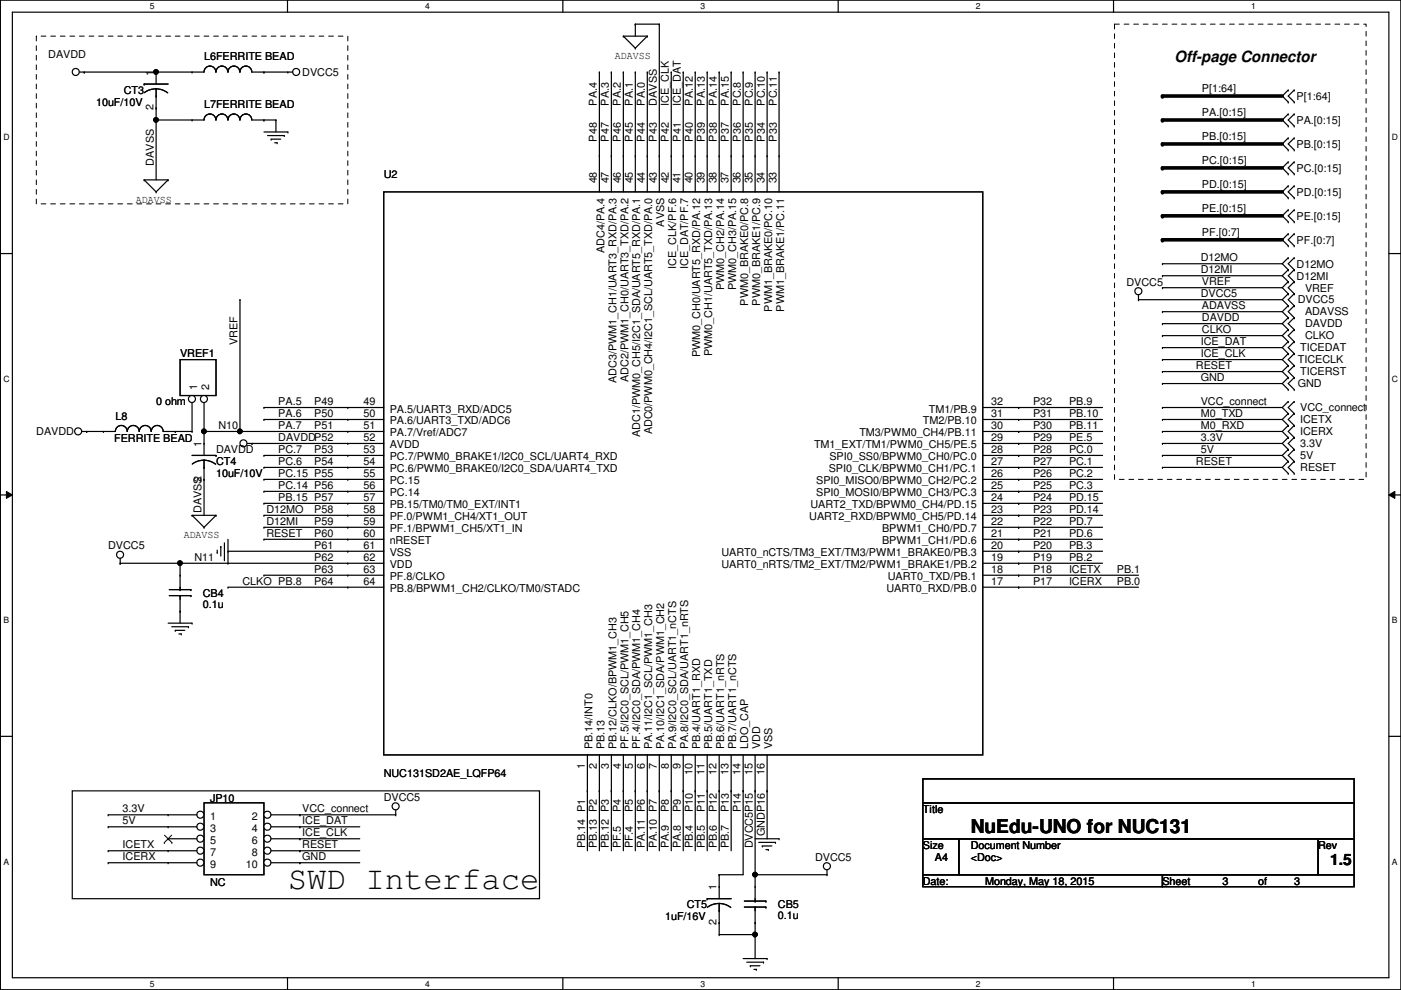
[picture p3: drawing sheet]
<svg xmlns="http://www.w3.org/2000/svg" width="297mm" height="210mm" viewBox="0 0 297 210" stroke-linecap="round" stroke-linejoin="round" font-family="sans-serif">
<path d="M.1 0h296.9v209.8h-296.9zM2.6 2.6h291.9v204.7h-291.9z" fill="none" stroke="#000" stroke-width=".25"/>
<g fill="#fff">
<path d="M31.8 .3h1v2h-1z"/>
<path d="M31.8 207.6h1v1.9h-1z"/>
</g>
<path d="M61 0v2.6M61 207.3v2.5" fill="none" stroke="#000" stroke-width=".25"/>
<g fill="#fff">
<path d="M90.1 .3h1v2h-1z"/>
<path d="M90.1 207.6h1v1.9h-1z"/>
</g>
<path d="M119.3 0v2.6M119.3 207.3v2.5" fill="none" stroke="#000" stroke-width=".25"/>
<g fill="#fff">
<path d="M148.5 .3h1v2h-1z"/>
<path d="M148.5 207.6h1v1.9h-1z"/>
</g>
<path d="M177.7 0v2.6M177.7 207.3v2.5" fill="none" stroke="#000" stroke-width=".25"/>
<g fill="#fff">
<path d="M206.9 .3h1v2h-1z"/>
<path d="M206.9 207.6h1v1.9h-1z"/>
</g>
<path d="M236.1 0v2.6M236.1 207.3v2.5" fill="none" stroke="#000" stroke-width=".25"/>
<g fill="#fff">
<path d="M265.3 .3h.9v2h-.9z"/>
<path d="M265.3 207.6h.9v1.9h-.9z"/>
<path d="M.7 28.2h1.3v1.9h-1.3z"/>
<path d="M295.1 28.2h1.3v1.9h-1.3z"/>
<path d="M.7 79.3h1.3v2h-1.3z"/>
<path d="M295.1 79.3h1.3v2h-1.3z"/>
</g>
<path d="M.1 53.8h2.5M294.5 53.8h2.5" fill="none" stroke="#000" stroke-width=".25"/>
<g fill="#fff">
<path d="M.7 130.5h1.2v2h-1.2z"/>
<path d="M295.1 130.5h1.2v2h-1.2z"/>
</g>
<path d="M.1 104.9h2.5M294.5 104.9h2.5" fill="none" stroke="#000" stroke-width=".25"/>
<path d="M1.4 104.2l1.2 .7-1.2 .8zM294.5 104.9l1.2-.7v1.5z" fill="#000"/>
<path d="M1.4 104.2l1.2 .7-1.2 .8zM294.5 104.9l1.2-.7v1.5z" fill="none" stroke="#000" stroke-width=".21"/>
<g fill="#fff">
<path d="M.7 181.7h1.2v2h-1.2z"/>
<path d="M295.1 181.7h1.2v2h-1.2z"/>
</g>
<g fill="none" stroke="#000" stroke-width=".25">
<path d="M16.8 15.3h23.9M17.9 15.3h.1M33.1 15.3h.1M56 15.3h.1M56 15.3h6.1M61 15.3h.1M127.1 15.3h.1M127.1 15.3v25.4M129.6 15.3h.1M129.6 15.3v25.4M132.2 15.3h.1M132.2 7.7h.1"/>
<path d="M132.2 15.3v25.4M132.2 7.7h5M132.2 7.7l2.5 2.5M134.7 15.3h.1M134.7 5.1h.1M134.7 10.2h.1M134.7 5.1v2.6M134.7 15.3v25.4M134.7 5.1h5.1M137.2 15.3h.1M137.2 7.7h.1M137.2 15.3v25.4"/>
<path d="M137.2 7.7l-2.5 2.5M139.8 5.1h.1M139.8 5.1v35.6M142.3 15.3h.1M142.3 15.3v25.4M144.9 15.3h.1M144.9 15.3v25.4M147.4 15.3h.1M147.4 15.3v25.4M149.9 15.3h.1M149.9 15.3v25.4M152.5 15.3h.1"/>
<path d="M152.5 15.3v25.4M155 15.3h.1M155 15.3v25.4M157.6 15.3h.1M157.6 15.3v25.4M160.1 15.3h.1M160.1 15.3v25.4M162.6 15.3h.1M162.6 15.3v25.4M165.2 15.3h.1M165.2 15.3v25.4M273.1 19.1h.1"/>
<path d="M273.1 19.1l-1.2 1.3 1.2 1.2M274.4 19.1h.1M274.4 19.1l-1.3 1.3 1.3 1.2M30.6 38.1h.1M30.6 38.1h5M30.6 38.1l2.5 2.6M33.1 25.4h.1M33.1 22.9h.1M33.1 25.4h10.2a1.25 1.25 0 0 1 1.2-1.2 1.25 1.25 0 0 1 1.3 1.2M33.1 22.9v15.2M35.6 38.1h.1M35.6 38.1l-2.5 2.6"/>
<path d="M40.7 25.4h.1M45.8 25.4a1.25 1.25 0 0 1 1.2-1.2 1.25 1.25 0 0 1 1.3 1.2M48.3 25.4a1.25 1.25 0 0 1 1.3-1.2 1.25 1.25 0 0 1 1.2 1.2M50.9 25.4a1.25 1.25 0 0 1 1.2-1.2 1.25 1.25 0 0 1 1.3 1.2M53.4 25.4h5.1M56 25.4h.1M56 28h5M56.7 28.7h3.6M57.5 29.5h.1M57.5 29.5h2M58.2 30.3h.6M58.5 25.4h.1"/>
<path d="M58.5 25.4v2.6M58.8 30.3h.1M60.3 28.7h.1M61 28h.1M127.1 33.1h.1M129.6 33.1h.1M132.2 33.1h.1M134.7 33.1h.1M137.2 33.1h.1M139.8 33.1h.1M142.3 33.1h.1M144.9 33.1h.1"/>
<path d="M147.4 33.1h.1M149.9 33.1h.1M152.5 33.1h.1M155 33.1h.1M157.6 33.1h.1M160.1 33.1h.1M162.6 33.1h.1M165.2 33.1h.1M273.1 21.6h.1M273.1 29.3h.1M273.1 31.8h.1M273.1 34.3h.1"/>
<path d="M273.1 36.9h.1M273.1 39.4h.1M273.1 24.2h.1M273.1 26.7h.1M273.1 29.3l-1.2 1.2 1.2 1.3M273.1 34.3l-1.2 1.3 1.2 1.3M273.1 39.4l-1.2 1.3 1.2 1.3M273.1 24.2l-1.2 1.2 1.2 1.3M274.4 21.6h.1M274.4 31.8h.1M274.4 29.3h.1M274.4 36.9h.1"/>
<path d="M274.4 34.3h.1M274.4 39.4h.1M274.4 26.7h.1M274.4 24.2h.1M274.4 29.3l-1.3 1.2 1.3 1.3M274.4 34.3l-1.3 1.3 1.3 1.3M274.4 39.4l-1.3 1.3 1.3 1.3M274.4 24.2l-1.3 1.2 1.3 1.3M33.1 40.7h.1M81.4 40.7h127v119.4h-127zM246.5 55.9h.1M246.5 58.5h.1"/>
<path d="M246.5 55.9h25.4M246.5 58.5h25.4M271.9 55.9l1.2 1.3M271.9 58.5l1.2 1.2M273.1 54.7h.1M273.1 57.2h.1M273.1 59.7h.1M273.1 42h.1M273.1 49.6h.1M273.1 52.1h.1M273.1 44.5h.1M273.1 47h.1"/>
<path d="M273.1 54.7l-1.2 1.2M273.1 57.2l-1.2 1.3M273.1 49.6l-1.2 1.2 1.2 1.3M273.1 44.5l-1.2 1.3 1.2 1.2M273.1 59.7l-1.2 1.3M274.4 57.2h.1M274.4 54.7h.1M274.4 59.7h.1M274.4 42h.1M274.4 52.1h.1M274.4 49.6h.1M274.4 47h.1"/>
<path d="M274.4 44.5h.1M274.4 54.7l-1.3 1.2 1.3 1.3M274.4 57.2l-1.3 1.3 1.3 1.2M274.4 49.6l-1.3 1.2 1.3 1.3M274.4 44.5l-1.3 1.3 1.3 1.2M274.4 59.7l-1.3 1.3 1.3 1.3M38.2 76.2h7.6v7.7h-7.6zM50.9 63.5h.1M50.9 63.5v28M241.4 63.5h.1M241.4 63.5h30.5M241.4 62.5v1"/>
<path d="M246.5 61h.1M246.5 66.1h.1M246.5 68.6h.1M246.5 71.2h.1M246.5 73.7h.1M246.5 76.2h.1M246.5 78.8h.1M246.5 61h25.4M246.5 66.1h25.4M246.5 68.6h25.4M246.5 71.2h25.4M246.5 73.7h25.4"/>
<path d="M246.5 76.2h25.4M246.5 78.8h25.4M271.9 61l1.2 1.3M271.9 66.1l1.2 1.3M271.9 68.6l1.2 1.3M271.9 63.5l1.2 1.3M271.9 71.2l1.2 1.2M271.9 76.2l1.2 1.3M271.9 73.7l1.2 1.3M271.9 78.8l1.2 1.3M273.1 62.3h.1M273.1 67.4h.1"/>
<path d="M273.1 64.8h.1M273.1 69.9h.1M273.1 72.4h.1M273.1 77.5h.1M273.1 75h.1M273.1 64.8l-1.2 1.3M273.1 67.4l-1.2 1.2M273.1 62.3l-1.2 1.2M273.1 69.9l-1.2 1.3M273.1 75l-1.2 1.2M273.1 72.4l-1.2 1.3M273.1 77.5l-1.2 1.3"/>
<path d="M274.4 62.3h.1M274.4 64.8h.1M274.4 67.4h.1M274.4 69.9h.1M274.4 72.4h.1M274.4 75h.1M274.4 77.5h.1M274.4 64.8l-1.3 1.3 1.3 1.3M274.4 67.4l-1.3 1.2 1.3 1.3M274.4 62.3l-1.3 1.2 1.3 1.3M274.4 69.9l-1.3 1.3 1.3 1.2M274.4 75l-1.3 1.2 1.3 1.3"/>
<path d="M274.4 72.4l-1.3 1.3 1.3 1.3M274.4 77.5l-1.3 1.3 1.3 1.3M17.4 91.5h7.1a1.25 1.25 0 0 1 1.2-1.3 1.25 1.25 0 0 1 1.3 1.3 1.27 1.27 0 0 1 1.2-1.3 1.27 1.27 0 0 1 1.3 1.3 1.27 1.27 0 0 1 1.3-1.3 1.27 1.27 0 0 1 1.2 1.3 1.27 1.27 0 0 1 1.3-1.3 1.27 1.27 0 0 1 1.3 1.3M18.4 91.5h.1M21.9 91.5h.1M34.6 91.5h6.1M37.2 91.5h.1M40.7 96.6h5.1M43.3 91.5h.1M43.3 99.1h.1M43.3 97.6l1 .1 1.4 .7M43.3 97.6l-1.6 .3-.9 .5"/>
<path d="M43.3 94h.1M43.3 91.5h38.1M43.3 91.5v5.1M43.3 97.6v11.7M45.8 96.6h.1M50.9 91.5h.1M52.4 94h29M53.4 94h.1M56 99.1h.1M56 96.6h.1M56 88.9h.1M56 86.4h.1"/>
<path d="M56 88.9h25.4M56 86.4h25.4M56 99.1h25.4M56 96.6h25.4M73.7 86.4h.1M73.7 88.9h.1M73.7 91.5h.1M73.7 94h.1M73.7 96.6h.1M73.7 99.1h.1M208.4 91.5h25.4M208.4 88.9h25.4"/>
<path d="M208.4 86.4h25.4M208.4 99.1h25.4M208.4 96.6h25.4M208.4 94h25.4M216 91.5h.1M216 88.9h.1M216 86.4h.1M216 99.1h.1M216 96.6h.1M216 94h.1M246.5 86.4h.1M246.5 81.3h.1"/>
<path d="M246.5 94h.1M246.5 96.6h.1M246.5 88.9h.1M246.5 91.5h.1M246.5 99.1h.1M246.5 91.5h25.4M246.5 88.9h25.4M246.5 86.4h25.4M246.5 99.1h25.4M246.5 96.6h25.4M246.5 94h25.4M246.5 81.3h25.4"/>
<path d="M271.9 86.4l1.2 1.3M271.9 81.3l1.2 1.3M271.9 94l1.2 1.3M271.9 96.6l1.2 1.2M271.9 88.9l1.2 1.3M271.9 91.5l1.2 1.3M271.9 99.1l1.2 1.3M273.1 87.7h.1M273.1 85.1h.1M273.1 80.1h.1M273.1 82.6h.1M273.1 95.3h.1"/>
<path d="M273.1 92.8h.1M273.1 97.8h.1M273.1 90.2h.1M273.1 85.1l-1.2 1.3M273.1 80.1l-1.2 1.2M273.1 92.8l-1.2 1.2M273.1 95.3l-1.2 1.3M273.1 87.7l-1.2 1.2M273.1 90.2l-1.2 1.3M273.1 97.8l-1.2 1.3M274.4 85.1h.1M274.4 87.7h.1"/>
<path d="M274.4 80.1h.1M274.4 82.6h.1M274.4 92.8h.1M274.4 95.3h.1M274.4 97.8h.1M274.4 90.2h.1M274.4 85.1l-1.3 1.3 1.3 1.3M274.4 80.1l-1.3 1.2 1.3 1.3M274.4 92.8l-1.3 1.2 1.3 1.3M274.4 95.3l-1.3 1.3 1.3 1.2M274.4 87.7l-1.3 1.2 1.3 1.3M274.4 90.2l-1.3 1.3 1.3 1.3"/>
<path d="M274.4 97.8l-1.3 1.3 1.3 1.3M25.5 119.4h.1M25.5 119.4h55.9M25.5 118.4v1M38.2 119.4h.1M38.2 119.4v2.6M40.7 109.3h.1M40.7 109.3h5.1M40.7 109.3l2.6 2.5M43.3 101.6h.1M43.3 111.8h.1M45.8 109.3h.1"/>
<path d="M45.8 109.3l-2.5 2.5M46.1 117.1h.1M46.1 116.6v.5M46.8 115.9h.1M46.8 115.9v2M47.6 118.7h.1M47.6 115.1v3.6M48.3 116.9h.1M48.3 119.4h.1M48.3 116.9h33.1M48.3 114.3v5.1M56 114.3h.1"/>
<path d="M56 111.8h.1M56 109.3h.1M56 106.7h.1M56 104.2h.1M56 101.6h.1M56 114.3h25.4M56 111.8h25.4M56 109.3h25.4M56 106.7h25.4M56 104.2h25.4M56 101.6h25.4M73.7 106.7h.1"/>
<path d="M73.7 101.6h.1M73.7 104.2h.1M73.7 109.3h.1M73.7 111.8h.1M73.7 114.3h.1M73.7 116.9h.1M73.7 119.4h.1M208.4 114.3h25.4M208.4 111.8h25.4M208.4 109.3h25.4M208.4 106.7h25.4M208.4 104.2h25.4"/>
<path d="M208.4 101.6h25.4M208.4 119.4h25.4M208.4 116.9h25.4M216 114.3h.1M216 111.8h.1M216 109.3h.1M216 106.7h.1M216 104.2h.1M216 101.6h.1M216 119.4h.1M216 116.9h.1M273.1 100.4h.1"/>
<path d="M274.4 100.4h.1M35.6 132.1h5.1M36.4 132.9h3.6M37.2 133.6h.1M37.2 133.6h2M37.9 134.4h.5M38.2 129.6h.1M38.2 129.6v2.5M38.4 134.4h.1M40 132.9h.1M40.7 132.1h.1M48.3 124.5h.1"/>
<path d="M48.3 124.5h33.1M56 122h.1M56 122h25.4M73.7 124.5h.1M73.7 122h.1M208.4 124.5h33M208.4 122h33M216 124.5h.1M216 122h.1M.1 156.1h2.5M294.5 156.1h2.5M15.3 167.7h99.1v22.8h-99.1z"/>
<path d="M22.9 175.3h.1M22.9 172.8h.1M22.9 172.8h12.7M22.9 175.3h12.7M63.6 172.8h.1M63.6 175.3h.1M63.6 177.8h.1M63.6 172.8h20.3M63.6 175.3h12.7M63.6 177.8h12.7M83.9 172.8h.1M83.9 171.7v1.1"/>
<path d="M124.5 167.7h.1M124.5 160.1v20.3M127.1 167.7h.1M127.1 160.1v20.3M129.6 167.7h.1M129.6 160.1v20.3M132.2 167.7h.1M132.2 160.1v20.3M134.7 167.7h.1M134.7 160.1v20.3M137.2 167.7h.1M137.2 160.1v20.3"/>
<path d="M139.8 167.7h.1M139.8 160.1v20.3M142.3 167.7h.1M142.3 160.1v20.3M144.9 167.7h.1M144.9 160.1v20.3M147.4 167.7h.1M147.4 160.1v20.3M149.9 167.7h.1M149.9 160.1v20.3M152.5 167.7h.1M152.5 160.1v20.3"/>
<path d="M155 167.7h.1M155 160.1v20.3M157.6 167.7h.1M157.6 160.1v25.4h-5.1M160.1 167.7h.1M160.1 160.1v27.9M160.1 177.8h5.1M160.9 178.6h3.5M161.6 179.4h.1M161.6 179.4h2.1M162.6 167.7h.1M162.6 160.1v17.7"/>
<path d="M164.4 178.6h.1M165.2 177.8h.1M195.7 165.1h91.4v5.1h-91.4zM195.7 170.2h91.4v7.6h-91.4zM195.7 177.8h7.6v7.7h-7.6zM203.3 177.8h76.2v7.7h-76.2zM279.5 177.8h7.6v7.7h-7.6zM22.9 180.4h.1M22.9 182.9h.1M22.9 180.4h12.7M22.9 182.9h12.7M63.6 180.4h.1"/>
<path d="M63.6 182.9h.1M63.6 180.4h12.7M63.6 182.9h12.7M149.9 190.5h.1M149.9 190.5h5.1M152.5 195.6h.1M152.5 198.2h.1M152.5 185.5h.1M152.5 193.1h.1M152.5 191.6l-1.6 .2-.9 .6M152.5 191.6l1 .1 1.4 .7M152.5 188h.1"/>
<path d="M152.5 185.5v5M152.5 191.6v6.6M152.5 198.2h7.6M160.1 185.5h.1M160.1 198.2h.1M160.1 195.6h.1M160.1 195.6v7.6M160.1 185.5h15.2M162.4 180.1h.5M162.9 180.1h.1M175.3 185.5h.1M175.3 184.4v1.1"/>
<path d="M195.7 185.5h50.8v2.5h-50.8zM246.5 185.5h40.6v2.5h-40.6zM157.6 203.2h5M158.3 204h3.6M159.1 204.8h.1M159.1 204.8h2M159.8 205.5h.6M160.4 205.5h.1M161.9 204h.1M162.6 203.2h.1"/>
<circle cx="16.1" cy="15.3" r=".75"/>
<circle cx="33.1" cy="15.3" r=".49"/>
<circle cx="62.8" cy="15.3" r=".75"/>
<circle cx="33.1" cy="25.4" r=".49"/>
<circle cx="241.4" cy="61.7" r=".75"/>
<circle cx="16.6" cy="91.5" r=".75"/>
<circle cx="43.2" cy="91.5" r=".49"/>
<circle cx="50.9" cy="91.5" r=".49"/>
<circle cx="51.6" cy="94" r=".75"/>
<circle cx="25.5" cy="117.6" r=".75"/>
<circle cx="38.2" cy="119.4" r=".49"/>
<circle cx="83.9" cy="171" r=".75"/>
<circle cx="160.1" cy="185.4" r=".49"/>
<circle cx="160.1" cy="198.1" r=".49"/>
<circle cx="175.3" cy="183.7" r=".75"/>
</g>
<path d="M7.7 7.7h66v35.5h-66zM236.3 5.1h53.3v96.5h-53.3z" fill="none" stroke="#000" stroke-width=".21" stroke-dasharray="1 1 1 1 1 1 1 1"/>
<g fill="#000">
<circle cx="33.1" cy="15.3" r=".49"/>
<circle cx="33.1" cy="25.4" r=".49"/>
<circle cx="43.2" cy="91.5" r=".49"/>
<circle cx="50.9" cy="91.5" r=".49"/>
<circle cx="38.2" cy="119.4" r=".49"/>
<circle cx="160.1" cy="185.4" r=".49"/>
<circle cx="160.1" cy="198.1" r=".49"/>
</g>
<path d="M246.5 20.4h25.4M246.5 25.4h25.4M246.5 30.5h25.4M246.5 35.6h25.4M246.5 45.8h25.4M246.5 50.8h25.4M246.5 40.7h25.4" fill="none" stroke="#000" stroke-width=".76"/>
<g fill="#000">
<circle cx="246.5" cy="20.4" r=".38"/>
<circle cx="246.5" cy="25.4" r=".38"/>
<circle cx="246.5" cy="30.5" r=".38"/>
<circle cx="246.5" cy="35.6" r=".38"/>
<circle cx="246.5" cy="50.8" r=".38"/>
<circle cx="246.5" cy="40.7" r=".38"/>
<circle cx="246.5" cy="45.8" r=".38"/>
</g>
<circle cx="40.7" cy="84.6" r=".75" fill="#fff"/>
<g fill="none" stroke="#000" stroke-width=".25">
<path d="M40.7 91.5h.1M40.7 85.4v6.1"/>
<circle cx="40.7" cy="84.6" r=".75"/>
</g>
<circle cx="43.2" cy="84.6" r=".75" fill="#fff"/>
<g fill="none" stroke="#000" stroke-width=".25">
<path d="M30.6 17.8h.1M30.6 17.8h5M33.1 18.8l-1.6 .3-.9 .5M33.1 18.8l1 .2 1.5 .7M33.1 15.3h.1M33.1 15.3v2.5M33.1 18.8v4.1M33.1 20.4h.1M33.1 22.9h.1M43.3 91.5h.1M43.3 85.4v6.1M43.3 170.2h12.7v15.3h-12.7z"/>
<path d="M157.8 192.3h4.6M157.8 191.1h4.6M160.1 191.1h.1M160.1 192.3h.1M160.1 188h.1M160.1 195.6h.1M160.1 188v3.1M160.1 192.3v3.3M162.4 192.3h.1M162.4 191.1h.1"/>
<circle cx="43.2" cy="84.6" r=".75"/>
</g>
<circle cx="42.5" cy="172.7" r=".75" fill="#fff"/>
<g fill="none" stroke="#000" stroke-width=".25">
<path d="M35.6 172.8h.1M35.6 172.8h6.1"/>
<circle cx="42.5" cy="172.7" r=".75"/>
</g>
<circle cx="56.7" cy="172.7" r=".75" fill="#fff"/>
<g fill="none" stroke="#000" stroke-width=".25">
<path d="M57.5 172.8h6.1M63.6 172.8h.1"/>
<circle cx="56.7" cy="172.7" r=".75"/>
</g>
<circle cx="42.5" cy="175.3" r=".75" fill="#fff"/>
<g fill="none" stroke="#000" stroke-width=".25">
<path d="M35.6 175.3h.1M35.6 175.3h6.1"/>
<circle cx="42.5" cy="175.3" r=".75"/>
</g>
<circle cx="56.7" cy="175.3" r=".75" fill="#fff"/>
<g fill="none" stroke="#000" stroke-width=".25">
<path d="M57.5 175.3h6.1M63.6 175.3h.1"/>
<circle cx="56.7" cy="175.3" r=".75"/>
</g>
<circle cx="42.5" cy="177.8" r=".75" fill="#fff"/>
<g fill="none" stroke="#000" stroke-width=".25">
<path d="M35.6 177.8h.1M35.6 177.8h6.1"/>
<circle cx="42.5" cy="177.8" r=".75"/>
</g>
<path d="M34.8 178.6h.1M34.9 177.1l1.5 1.5M36.4 177.1l-1.6 1.5M36.4 178.6h.1" fill="none" stroke="#000" stroke-width=".21"/>
<circle cx="56.7" cy="177.8" r=".75" fill="#fff"/>
<g fill="none" stroke="#000" stroke-width=".25">
<path d="M57.5 177.8h6.1M63.6 177.8h.1"/>
<circle cx="56.7" cy="177.8" r=".75"/>
</g>
<circle cx="42.5" cy="180.4" r=".75" fill="#fff"/>
<g fill="none" stroke="#000" stroke-width=".25">
<path d="M35.6 180.4h.1M35.6 180.4h6.1"/>
<circle cx="42.5" cy="180.4" r=".75"/>
</g>
<circle cx="56.7" cy="180.4" r=".75" fill="#fff"/>
<g fill="none" stroke="#000" stroke-width=".25">
<path d="M57.5 180.4h6.1M63.6 180.4h.1"/>
<circle cx="56.7" cy="180.4" r=".75"/>
</g>
<circle cx="42.5" cy="182.9" r=".75" fill="#fff"/>
<g fill="none" stroke="#000" stroke-width=".25">
<path d="M35.6 182.9h.1M35.6 182.9h6.1"/>
<circle cx="42.5" cy="182.9" r=".75"/>
</g>
<circle cx="56.7" cy="182.9" r=".75" fill="#fff"/>
<g fill="none" stroke="#000" stroke-width=".25">
<path d="M40.7 15.3h2.6a1.25 1.25 0 0 1 1.2-1.3 1.25 1.25 0 0 1 1.3 1.3M40.7 15.3h.1M45.8 15.3a1.25 1.25 0 0 1 1.2-1.3 1.25 1.25 0 0 1 1.3 1.3M48.3 15.3a1.25 1.25 0 0 1 1.3-1.3 1.25 1.25 0 0 1 1.2 1.3M50.9 15.3a1.25 1.25 0 0 1 1.2-1.3 1.25 1.25 0 0 1 1.3 1.3M53.4 15.3h2.6M56 15.3h.1M35.9 126.3h4.6M35.9 125h4.6M38.2 125h.1M38.2 126.3h.1M38.2 122h.1"/>
<path d="M38.2 129.6h.1M38.2 122v3M38.2 126.3v3.3M40.5 126.3h.1M40.5 125h.1M57.5 182.9h6.1M63.6 182.9h.1"/>
<circle cx="33.1" cy="15.3" r=".49"/>
<circle cx="33.1" cy="25.4" r=".49"/>
<circle cx="43.2" cy="91.5" r=".49"/>
<circle cx="50.9" cy="91.5" r=".49"/>
<circle cx="38.2" cy="119.4" r=".49"/>
<circle cx="56.7" cy="182.9" r=".75"/>
<circle cx="160.1" cy="185.4" r=".49"/>
<circle cx="160.1" cy="198.1" r=".49"/>
</g>
<g fill="#000">
<circle cx="33.1" cy="15.3" r=".49"/>
<circle cx="33.1" cy="25.4" r=".49"/>
<circle cx="43.2" cy="91.5" r=".49"/>
<circle cx="50.9" cy="91.5" r=".49"/>
<circle cx="38.2" cy="119.4" r=".49"/>
<circle cx="160.1" cy="185.4" r=".49"/>
<circle cx="160.1" cy="198.1" r=".49"/>
</g>
<text font-size="6.9" x="61" y="188.4">SWD Interface</text>
<text font-size="4.1" x="205.8" y="176.5">NuEdu-UNO for NUC131</text>
<g font-size="3.3">
<text x="249" y="13.3">Off-page Connector</text>
<text x="282" y="183.5">1.5</text>
</g>
<g font-size="2.3">
<text x="10.2" y="12.3">DAVDD</text>
<text x="32.6" y="16" transform="rotate(-90 32.6 16)">1</text>
<text x="43.3" y="12.8">L6FERRITE BEAD</text>
<text x="64.1" y="16.1">DVCC5</text>
<text x="130.4" y="12.6">ADAVSS</text>
<text x="20.4" y="22.4">10uF/10V</text>
<text x="26.2" y="19.9">CT3</text>
<text x="32.6" y="23.4" transform="rotate(-90 32.6 23.4)">2</text>
<text x="43.3" y="22.9">L7FERRITE BEAD</text>
<text x="126.6" y="22.4" transform="rotate(-90 126.6 22.4)">PA.4</text>
<text x="129.1" y="22.4" transform="rotate(-90 129.1 22.4)">PA.3</text>
<text x="131.7" y="22.4" transform="rotate(-90 131.7 22.4)">PA.2</text>
<text x="134.2" y="22.4" transform="rotate(-90 134.2 22.4)">PA.1</text>
<text x="136.7" y="22.4" transform="rotate(-90 136.7 22.4)">PA.0</text>
<text x="139.3" y="22.4" transform="rotate(-90 139.3 22.4)">DAVSS</text>
<text x="141.8" y="22.4" transform="rotate(-90 141.8 22.4)">ICE_CLK</text>
<text x="144.4" y="22.4" transform="rotate(-90 144.4 22.4)">ICE_DAT</text>
<text x="146.9" y="22.4" transform="rotate(-90 146.9 22.4)">PA.12</text>
<text x="149.4" y="22.4" transform="rotate(-90 149.4 22.4)">PA.13</text>
<text x="152" y="22.4" transform="rotate(-90 152 22.4)">PA.14</text>
<text x="154.5" y="22.4" transform="rotate(-90 154.5 22.4)">PA.15</text>
<text x="157.1" y="22.4" transform="rotate(-90 157.1 22.4)">PC.8</text>
<text x="159.6" y="22.4" transform="rotate(-90 159.6 22.4)">PC.9</text>
<text x="162.1" y="22.4" transform="rotate(-90 162.1 22.4)">PC.10</text>
<text x="164.7" y="22.4" transform="rotate(-90 164.7 22.4)">PC.11</text>
<text x="254.8" y="19.6">P[1:64]</text>
<text x="274.9" y="21.2">P[1:64]</text>
<text x="254.8" y="24.7">PA.[0:15]</text>
<text x="254.8" y="29.8">PB.[0:15]</text>
<text x="274.9" y="26.2">PA.[0:15]</text>
<text x="32.6" y="35.1" transform="rotate(-90 32.6 35.1)">DAVSS</text>
<text x="126.6" y="30" transform="rotate(-90 126.6 30)">P48</text>
<text x="129.1" y="30" transform="rotate(-90 129.1 30)">P47</text>
<text x="131.7" y="30" transform="rotate(-90 131.7 30)">P46</text>
<text x="134.2" y="30" transform="rotate(-90 134.2 30)">P45</text>
<text x="136.7" y="30" transform="rotate(-90 136.7 30)">P44</text>
<text x="139.3" y="30" transform="rotate(-90 139.3 30)">P43</text>
<text x="141.8" y="30" transform="rotate(-90 141.8 30)">P42</text>
<text x="144.4" y="30" transform="rotate(-90 144.4 30)">P41</text>
<text x="146.9" y="30" transform="rotate(-90 146.9 30)">P40</text>
<text x="149.4" y="30" transform="rotate(-90 149.4 30)">P39</text>
<text x="152" y="30" transform="rotate(-90 152 30)">P38</text>
<text x="154.5" y="30" transform="rotate(-90 154.5 30)">P37</text>
<text x="157.1" y="30" transform="rotate(-90 157.1 30)">P36</text>
<text x="159.6" y="30" transform="rotate(-90 159.6 30)">P35</text>
<text x="162.1" y="30" transform="rotate(-90 162.1 30)">P34</text>
<text x="164.7" y="30" transform="rotate(-90 164.7 30)">P33</text>
<text x="254.8" y="34.8">PC.[0:15]</text>
<text x="274.9" y="31.3">PB.[0:15]</text>
<text x="81.4" y="37.7">U2</text>
<text x="126.5" y="38.9" transform="rotate(-90 126.5 38.9)">48</text>
<text x="129.1" y="38.9" transform="rotate(-90 129.1 38.9)">47</text>
<text x="131.6" y="38.9" transform="rotate(-90 131.6 38.9)">46</text>
<text x="134.2" y="38.9" transform="rotate(-90 134.2 38.9)">45</text>
<text x="136.7" y="38.9" transform="rotate(-90 136.7 38.9)">44</text>
<text x="139.2" y="38.9" transform="rotate(-90 139.2 38.9)">43</text>
<text x="141.8" y="38.9" transform="rotate(-90 141.8 38.9)">42</text>
<text x="144.3" y="38.9" transform="rotate(-90 144.3 38.9)">41</text>
<text x="146.9" y="38.9" transform="rotate(-90 146.9 38.9)">40</text>
<text x="149.4" y="38.9" transform="rotate(-90 149.4 38.9)">39</text>
<text x="151.9" y="38.9" transform="rotate(-90 151.9 38.9)">38</text>
<text x="154.5" y="38.9" transform="rotate(-90 154.5 38.9)">37</text>
<text x="157" y="38.9" transform="rotate(-90 157 38.9)">36</text>
<text x="159.6" y="38.9" transform="rotate(-90 159.6 38.9)">35</text>
<text x="162.1" y="38.9" transform="rotate(-90 162.1 38.9)">34</text>
<text x="164.6" y="38.9" transform="rotate(-90 164.6 38.9)">33</text>
<text x="254.8" y="39.9">PD.[0:15]</text>
<text x="274.9" y="36.4">PC.[0:15]</text>
<text x="274.9" y="41.5">PD.[0:15]</text>
<text x="28.8" y="43.1">ADAVSS</text>
<text x="254.8" y="45">PE.[0:15]</text>
<text x="274.9" y="46.6">PE.[0:15]</text>
<text x="128.1" y="53.6" transform="rotate(-90 128.1 53.6)">ADC4/PA.4</text>
<text x="140.8" y="48" transform="rotate(-90 140.8 48)">AVSS</text>
<text x="254.8" y="50.1">PF.[0:7]</text>
<text x="274.9" y="51.6">PF.[0:7]</text>
<text x="143.4" y="56.9" transform="rotate(-90 143.4 56.9)">ICE_CLK/PF.6</text>
<text x="145.9" y="57.1" transform="rotate(-90 145.9 57.1)">ICE_DAT/PF.7</text>
<text x="254.6" y="55.4">D12MO</text>
<text x="254.6" y="58">D12MI</text>
<text x="274.9" y="56.7">D12MO</text>
<text x="274.9" y="59.3">D12MI</text>
<text x="153.5" y="61.5" transform="rotate(-90 153.5 61.5)">PWM0_CH2/PA.14</text>
<text x="156.1" y="61.5" transform="rotate(-90 156.1 61.5)">PWM0_CH3/PA.15</text>
<text x="158.6" y="64.8" transform="rotate(-90 158.6 64.8)">PWM0_BRAKE0/PC.8</text>
<text x="161.2" y="64.8" transform="rotate(-90 161.2 64.8)">PWM0_BRAKE1/PC.9</text>
<text x="238.8" y="60.5">DVCC5</text>
<text x="254.6" y="63">DVCC5</text>
<text x="254.8" y="60.5">VREF</text>
<text x="254.8" y="65.6">ADAVSS</text>
<text x="275.2" y="64.3">DVCC5</text>
<text x="276.7" y="61.8">VREF</text>
<text x="163.7" y="66.1" transform="rotate(-90 163.7 66.1)">PWM1_BRAKE0/PC.10</text>
<text x="166.2" y="66.1" transform="rotate(-90 166.2 66.1)">PWM1_BRAKE1/PC.11</text>
<text x="254.8" y="68.1">DAVDD</text>
<text x="254.8" y="70.7">CLKO</text>
<text x="276.7" y="66.9">ADAVSS</text>
<text x="276.7" y="69.4">DAVDD</text>
<text x="276.7" y="72">CLKO</text>
<text x="38.2" y="75.8">VREF1</text>
<text x="50.4" y="73.2" transform="rotate(-90 50.4 73.2)">VREF</text>
<text x="148.5" y="75.7" transform="rotate(-90 148.5 75.7)">PWM0_CH0/UART5_RXD/PA.12</text>
<text x="151" y="75.5" transform="rotate(-90 151 75.5)">PWM0_CH1/UART5_TXD/PA.13</text>
<text x="254.6" y="73.2">ICE_DAT</text>
<text x="254.6" y="75.7">ICE_CLK</text>
<text x="275.2" y="77">TICECLK</text>
<text x="275.7" y="74.5">TICEDAT</text>
<text x="41.8" y="82.6" transform="rotate(-90 41.8 82.6)">1</text>
<text x="44.3" y="82.6" transform="rotate(-90 44.3 82.6)">2</text>
<text x="130.7" y="81.2" transform="rotate(-90 130.7 81.2)">ADC3/PWM1_CH1/UART3_RXD/PA.3</text>
<text x="133.2" y="80.9" transform="rotate(-90 133.2 80.9)">ADC2/PWM1_CH0/UART3_TXD/PA.2</text>
<text x="253.6" y="78.3">RESET</text>
<text x="254.6" y="80.8">GND</text>
<text x="275.2" y="82.1">GND</text>
<text x="275.7" y="79.6">TICERST</text>
<text x="24.5" y="89">L8</text>
<text x="33.1" y="85.9">0 ohm</text>
<text x="59" y="88.4">PA.6</text>
<text x="59" y="85.9">PA.5</text>
<text x="66.6" y="88.4">P50</text>
<text x="66.6" y="85.9">P49</text>
<text x="77" y="85.9">49</text>
<text x="77" y="88.4">50</text>
<text x="82.6" y="87.5">PA.5/UART3_RXD/ADC5</text>
<text x="196.9" y="87.5">TM1/PB.9</text>
<text x="210.1" y="85.9">32</text>
<text x="210.1" y="88.4">31</text>
<text x="219" y="88.4">P31</text>
<text x="219" y="85.9">P32</text>
<text x="226.6" y="88.4">PB.10</text>
<text x="226.6" y="85.9">PB.9</text>
<text x="254.6" y="85.9">VCC_connect</text>
<text x="254.6" y="88.4">M0_TXD</text>
<text x="275.7" y="87.2">VCC_connect</text>
<text x="275.7" y="89.7">ICETX</text>
<text x="7.7" y="92.3">DAVDD</text>
<text x="24.2" y="93.8">FERRITE BEAD</text>
<text x="42.7" y="94.8" transform="rotate(-90 42.7 94.8)">1</text>
<text x="46.3" y="91">N10</text>
<text x="59" y="91">PA.7</text>
<text x="59" y="93.5">DAVDDP52</text>
<text x="66.6" y="91">P51</text>
<text x="77" y="90.9">51</text>
<text x="77" y="93.5">52</text>
<text x="82.6" y="90">PA.6/UART3_TXD/ADC6</text>
<text x="82.6" y="92.5">PA.7/Vref/ADC7</text>
<text x="82.6" y="95.1">AVDD</text>
<text x="135.8" y="92.6" transform="rotate(-90 135.8 92.6)">ADC1/PWM0_CH5/I2C1_SDA/UART5_RXD/PA.1</text>
<text x="138.3" y="92.1" transform="rotate(-90 138.3 92.1)">ADC0/PWM0_CH4/I2C1_SCL/UART5_TXD/PA.0</text>
<text x="172.6" y="95.1">TM1_EXT/TM1/PWM0_CH5/PE.5</text>
<text x="182.2" y="92.5">TM3/PWM0_CH4/PB.11</text>
<text x="195.7" y="90">TM2/PB.10</text>
<text x="210.1" y="90.9">30</text>
<text x="210.1" y="93.5">29</text>
<text x="219" y="91">P30</text>
<text x="219" y="93.5">P29</text>
<text x="226.6" y="91">PB.11</text>
<text x="226.6" y="93.5">PE.5</text>
<text x="254.6" y="93.5">3.3V</text>
<text x="254.6" y="91">M0_RXD</text>
<text x="275.7" y="94.8">3.3V</text>
<text x="275.7" y="92.3">ICERX</text>
<text x="45.8" y="96.1">DAVDD</text>
<text x="45.8" y="98.6">CT4</text>
<text x="45.8" y="101.2">10uF/10V</text>
<text x="59" y="98.6">PC.6</text>
<text x="59" y="96.1">PC.7</text>
<text x="59" y="101.1">PC.15 P55</text>
<text x="66.6" y="98.6">P54</text>
<text x="66.6" y="96.1">P53</text>
<text x="77" y="96">53</text>
<text x="77" y="98.6">54</text>
<text x="77" y="101.1">55</text>
<text x="82.6" y="97.6">PC.7/PWM0_BRAKE1/I2C0_SCL/UART4_RXD</text>
<text x="82.6" y="100.2">PC.6/PWM0_BRAKE0/I2C0_SDA/UART4_TXD</text>
<text x="175.7" y="100.2">SPI0_CLK/BPWM0_CH1/PC.1</text>
<text x="175.8" y="97.6">SPI0_SS0/BPWM0_CH0/PC.0</text>
<text x="210.1" y="98.6">27</text>
<text x="210.1" y="96">28</text>
<text x="210.1" y="101.1">26</text>
<text x="219" y="98.6">P27</text>
<text x="219" y="96.1">P28</text>
<text x="219" y="101.1">P26</text>
<text x="226.6" y="98.6">PC.1</text>
<text x="226.6" y="96.1">PC.0</text>
<text x="226.6" y="101.1">PC.2</text>
<text x="253.6" y="98.6">RESET</text>
<text x="254.6" y="96.1">5V</text>
<text x="275.7" y="97.4">5V</text>
<text x="275.7" y="99.9">RESET</text>
<text x="42.7" y="102.2" transform="rotate(-90 42.7 102.2)">2</text>
<text x="59" y="106.2">PB.15 P57</text>
<text x="59" y="103.7">PC.14 P56</text>
<text x="77" y="106.2">57</text>
<text x="77" y="103.6">56</text>
<text x="82.6" y="107.8">PB.15/TM0/TM0_EXT/INT1</text>
<text x="82.6" y="102.7">PC.15</text>
<text x="82.6" y="105.2">PC.14</text>
<text x="171.8" y="107.8">UART2_TXD/BPWM0_CH4/PD.15</text>
<text x="173.1" y="102.7">SPI0_MISO0/BPWM0_CH2/PC.2</text>
<text x="173.1" y="105.2">SPI0_MOSI0/BPWM0_CH3/PC.3</text>
<text x="210.1" y="106.2">24</text>
<text x="210.1" y="103.6">25</text>
<text x="219" y="106.2">P24</text>
<text x="219" y="103.7">P25</text>
<text x="226.6" y="106.2">PD.15</text>
<text x="226.6" y="103.7">PC.3</text>
<text x="42.8" y="108.8" transform="rotate(-90 42.8 108.8)">DAVSS</text>
<text x="56.5" y="113.8">RESET</text>
<text x="56.5" y="111.3">D12MI</text>
<text x="56.5" y="108.8">D12MO</text>
<text x="66.6" y="113.8">P60</text>
<text x="66.6" y="111.3">P59</text>
<text x="66.6" y="108.8">P58</text>
<text x="77" y="108.7">58</text>
<text x="77" y="111.3">59</text>
<text x="77" y="113.8">60</text>
<text x="82.6" y="110.3">PF.0/PWM1_CH4/XT1_OUT</text>
<text x="82.6" y="112.9">PF.1/BPWM1_CH5/XT1_IN</text>
<text x="171.6" y="110.3">UART2_RXD/BPWM0_CH5/PD.14</text>
<text x="187" y="112.9">BPWM1_CH0/PD.7</text>
<text x="210.1" y="108.7">23</text>
<text x="210.1" y="113.8">21</text>
<text x="210.1" y="111.3">22</text>
<text x="219" y="113.8">P21</text>
<text x="219" y="111.3">P22</text>
<text x="219" y="108.8">P23</text>
<text x="226.6" y="113.8">PD.6</text>
<text x="226.6" y="111.3">PD.7</text>
<text x="226.6" y="108.8">PD.14</text>
<text x="22.9" y="116.4">DVCC5</text>
<text x="38.9" y="114.2">ADAVSS</text>
<text x="41.2" y="118.9">N11</text>
<text x="66.6" y="116.4">P61</text>
<text x="66.6" y="118.9">P62</text>
<text x="77" y="116.3">61</text>
<text x="77" y="118.9">62</text>
<text x="82.6" y="115.4">nRESET</text>
<text x="82.6" y="117.9">VSS</text>
<text x="152.9" y="117.9">UART0_nCTS/TM3_EXT/TM3/PWM1_BRAKE0/PB.3</text>
<text x="187" y="115.4">BPWM1_CH1/PD.6</text>
<text x="210.1" y="118.9">19</text>
<text x="210.1" y="116.3">20</text>
<text x="219" y="118.9">P19</text>
<text x="219" y="116.4">P20</text>
<text x="226.6" y="118.9">PB.2</text>
<text x="226.6" y="116.4">PB.3</text>
<text x="51.4" y="124">CLKO PB.8</text>
<text x="66.6" y="124">P64</text>
<text x="66.6" y="121.5">P63</text>
<text x="77" y="124">64</text>
<text x="77" y="121.4">63</text>
<text x="82.6" y="120.5">VDD</text>
<text x="82.6" y="125.6">PB.8/BPWM1_CH2/CLKO/TM0/STADC</text>
<text x="82.6" y="123">PF.8/CLKO</text>
<text x="152.9" y="120.5">UART0_nRTS/TM2_EXT/TM2/PWM1_BRAKE1/PB.2</text>
<text x="188" y="125.6">UART0_RXD/PB.0</text>
<text x="188.2" y="123">UART0_TXD/PB.1</text>
<text x="210.1" y="124">17</text>
<text x="210.1" y="121.4">18</text>
<text x="219" y="124">P17</text>
<text x="219" y="121.5">P18</text>
<text x="226.6" y="124">ICERX</text>
<text x="226.6" y="121.5">ICETX</text>
<text x="236.8" y="124">PB.0</text>
<text x="236.8" y="121.5">PB.1</text>
<text x="43" y="126.6">CB4</text>
<text x="43" y="128.9">0.1u</text>
<text x="125.6" y="158.8" transform="rotate(-90 125.6 158.8)">PB.14/INT0</text>
<text x="128.1" y="158.8" transform="rotate(-90 128.1 158.8)">PB.13</text>
<text x="130.7" y="158.8" transform="rotate(-90 130.7 158.8)">PB.12/CLKO/BPWM1_CH3</text>
<text x="133.2" y="158.8" transform="rotate(-90 133.2 158.8)">PF.5/I2C0_SCL/PWM1_CH5</text>
<text x="135.8" y="158.8" transform="rotate(-90 135.8 158.8)">PF.4/I2C0_SDA/PWM1_CH4</text>
<text x="138.3" y="158.8" transform="rotate(-90 138.3 158.8)">PA.11/I2C1_SCL/PWM1_CH3</text>
<text x="140.8" y="158.8" transform="rotate(-90 140.8 158.8)">PA.10/I2C1_SDA/PWM1_CH2</text>
<text x="143.4" y="158.8" transform="rotate(-90 143.4 158.8)">PA.9/I2C0_SCL/UART1_nCTS</text>
<text x="145.9" y="158.8" transform="rotate(-90 145.9 158.8)">PA.8/I2C0_SDA/UART1_nRTS</text>
<text x="148.5" y="158.8" transform="rotate(-90 148.5 158.8)">PB.4/UART1_RXD</text>
<text x="151" y="158.8" transform="rotate(-90 151 158.8)">PB.5/UART1_TXD</text>
<text x="153.5" y="158.8" transform="rotate(-90 153.5 158.8)">PB.6/UART1_nRTS</text>
<text x="156.1" y="158.8" transform="rotate(-90 156.1 158.8)">PB.7/UART1_nCTS</text>
<text x="158.6" y="158.8" transform="rotate(-90 158.6 158.8)">LDO_CAP</text>
<text x="161.2" y="158.8" transform="rotate(-90 161.2 158.8)">VDD</text>
<text x="163.7" y="158.8" transform="rotate(-90 163.7 158.8)">VSS</text>
<text x="81.4" y="164.7">NUC131SD2AE_LQFP64</text>
<text x="124" y="163.1" transform="rotate(-90 124 163.1)">1</text>
<text x="126.5" y="163.1" transform="rotate(-90 126.5 163.1)">2</text>
<text x="129.1" y="163.1" transform="rotate(-90 129.1 163.1)">3</text>
<text x="131.6" y="163.1" transform="rotate(-90 131.6 163.1)">4</text>
<text x="134.2" y="163.1" transform="rotate(-90 134.2 163.1)">5</text>
<text x="136.7" y="163.1" transform="rotate(-90 136.7 163.1)">6</text>
<text x="139.2" y="163.1" transform="rotate(-90 139.2 163.1)">7</text>
<text x="141.8" y="163.1" transform="rotate(-90 141.8 163.1)">8</text>
<text x="144.3" y="163.1" transform="rotate(-90 144.3 163.1)">9</text>
<text x="146.9" y="164.4" transform="rotate(-90 146.9 164.4)">10</text>
<text x="149.4" y="164.4" transform="rotate(-90 149.4 164.4)">11</text>
<text x="151.9" y="164.4" transform="rotate(-90 151.9 164.4)">12</text>
<text x="154.5" y="164.4" transform="rotate(-90 154.5 164.4)">13</text>
<text x="157" y="164.4" transform="rotate(-90 157 164.4)">14</text>
<text x="159.6" y="164.4" transform="rotate(-90 159.6 164.4)">15</text>
<text x="162.1" y="164.4" transform="rotate(-90 162.1 164.4)">16</text>
<text x="26" y="172.3">3.3V</text>
<text x="44.5" y="170">JP10</text>
<text x="44.5" y="173.8">1</text>
<text x="53.4" y="173.8">2</text>
<text x="64.1" y="172.3">VCC_connect</text>
<text x="81.4" y="169.8">DVCC5</text>
<text x="131.7" y="172.3" transform="rotate(-90 131.7 172.3)">P4</text>
<text x="134.2" y="172.3" transform="rotate(-90 134.2 172.3)">P5</text>
<text x="141.8" y="172.3" transform="rotate(-90 141.8 172.3)">P8</text>
<text x="144.4" y="172.3" transform="rotate(-90 144.4 172.3)">P9</text>
<text x="146.9" y="172.3" transform="rotate(-90 146.9 172.3)">P10</text>
<text x="149.4" y="172.3" transform="rotate(-90 149.4 172.3)">P11</text>
<text x="152" y="172.3" transform="rotate(-90 152 172.3)">P12</text>
<text x="154.5" y="172.3" transform="rotate(-90 154.5 172.3)">P13</text>
<text x="157.1" y="172.3" transform="rotate(-90 157.1 172.3)">P14</text>
<text x="195.7" y="172.3">Title</text>
<text x="26" y="174.8">5V</text>
<text x="26" y="179.9">ICETX</text>
<text x="44.5" y="176.4">3</text>
<text x="44.5" y="178.9">5</text>
<text x="53.4" y="176.4">4</text>
<text x="53.4" y="178.9">6</text>
<text x="64.1" y="174.8">ICE_DAT</text>
<text x="64.1" y="177.3">ICE_CLK</text>
<text x="64.1" y="179.9">RESET</text>
<text x="124" y="179.9" transform="rotate(-90 124 179.9)">PB.14 P1</text>
<text x="126.6" y="179.9" transform="rotate(-90 126.6 179.9)">PB.13 P2</text>
<text x="129.1" y="179.9" transform="rotate(-90 129.1 179.9)">PB.12 P3</text>
<text x="131.7" y="179.9" transform="rotate(-90 131.7 179.9)">PF.5</text>
<text x="134.2" y="179.9" transform="rotate(-90 134.2 179.9)">PF.4</text>
<text x="136.7" y="179.9" transform="rotate(-90 136.7 179.9)">PA.11 P6</text>
<text x="139.3" y="179.9" transform="rotate(-90 139.3 179.9)">PA.10 P7</text>
<text x="141.8" y="179.9" transform="rotate(-90 141.8 179.9)">PA.9</text>
<text x="144.4" y="179.9" transform="rotate(-90 144.4 179.9)">PA.8</text>
<text x="146.9" y="179.9" transform="rotate(-90 146.9 179.9)">PB.4</text>
<text x="149.4" y="179.9" transform="rotate(-90 149.4 179.9)">PB.5</text>
<text x="152" y="179.9" transform="rotate(-90 152 179.9)">PB.6</text>
<text x="154.5" y="179.9" transform="rotate(-90 154.5 179.9)">PB.7</text>
<text x="159.6" y="179.9" transform="rotate(-90 159.6 179.9)">DVCC5P15</text>
<text x="162.1" y="177.3" transform="rotate(-90 162.1 177.3)">GNDP16</text>
<text x="195.7" y="179.9">Size</text>
<text x="205.8" y="179.9">Document Number</text>
<text x="279.5" y="179.9">Rev</text>
<text x="26" y="182.4">ICERX</text>
<text x="44.5" y="181.4">7</text>
<text x="44.5" y="184">9</text>
<text x="52.2" y="184">10</text>
<text x="53.4" y="181.4">8</text>
<text x="64.1" y="182.4">GND</text>
<text x="172.8" y="182.5">DVCC5</text>
<text x="198.2" y="182.5">A4</text>
<text x="205.8" y="182.5">&lt;Doc&gt;</text>
<text x="44.5" y="187.8">NC</text>
<text x="151.9" y="188.8" transform="rotate(-90 151.9 188.8)">1</text>
<text x="195.7" y="187.5">Date:</text>
<text x="208.9" y="187.5">Monday, May 18, 2015</text>
<text x="246.5" y="187.5">Sheet</text>
<text x="259.2" y="187.5">3</text>
<text x="266.8" y="187.5">of</text>
<text x="274.4" y="187.5">3</text>
<text x="141.1" y="195.2">1uF/16V</text>
<text x="145.6" y="192.6">CT5</text>
<text x="151.9" y="196.1" transform="rotate(-90 151.9 196.1)">2</text>
<text x="164.9" y="192.6">CB5</text>
<text x="164.9" y="194.9">0.1u</text>
</g>
<g font-size="1.8">
<text x="31.8" y="1.9">5</text>
<text x="90.1" y="1.9">4</text>
<text x="148.5" y="1.9">3</text>
<text x="206.9" y="1.9">2</text>
<text x="265.3" y="1.9">1</text>
<text x=".7" y="29.8">D</text>
<text x="295.1" y="29.8">D</text>
<text x=".7" y="80.9">C</text>
<text x="295.1" y="80.9">C</text>
<text x=".7" y="132.1">B</text>
<text x="295.1" y="132.1">B</text>
<text x=".7" y="183.3">A</text>
<text x="295.1" y="183.3">A</text>
<text x="31.8" y="209.2">5</text>
<text x="90.1" y="209.2">4</text>
<text x="148.5" y="209.2">3</text>
<text x="206.9" y="209.2">2</text>
<text x="265.3" y="209.2">1</text>
</g>
</svg>
